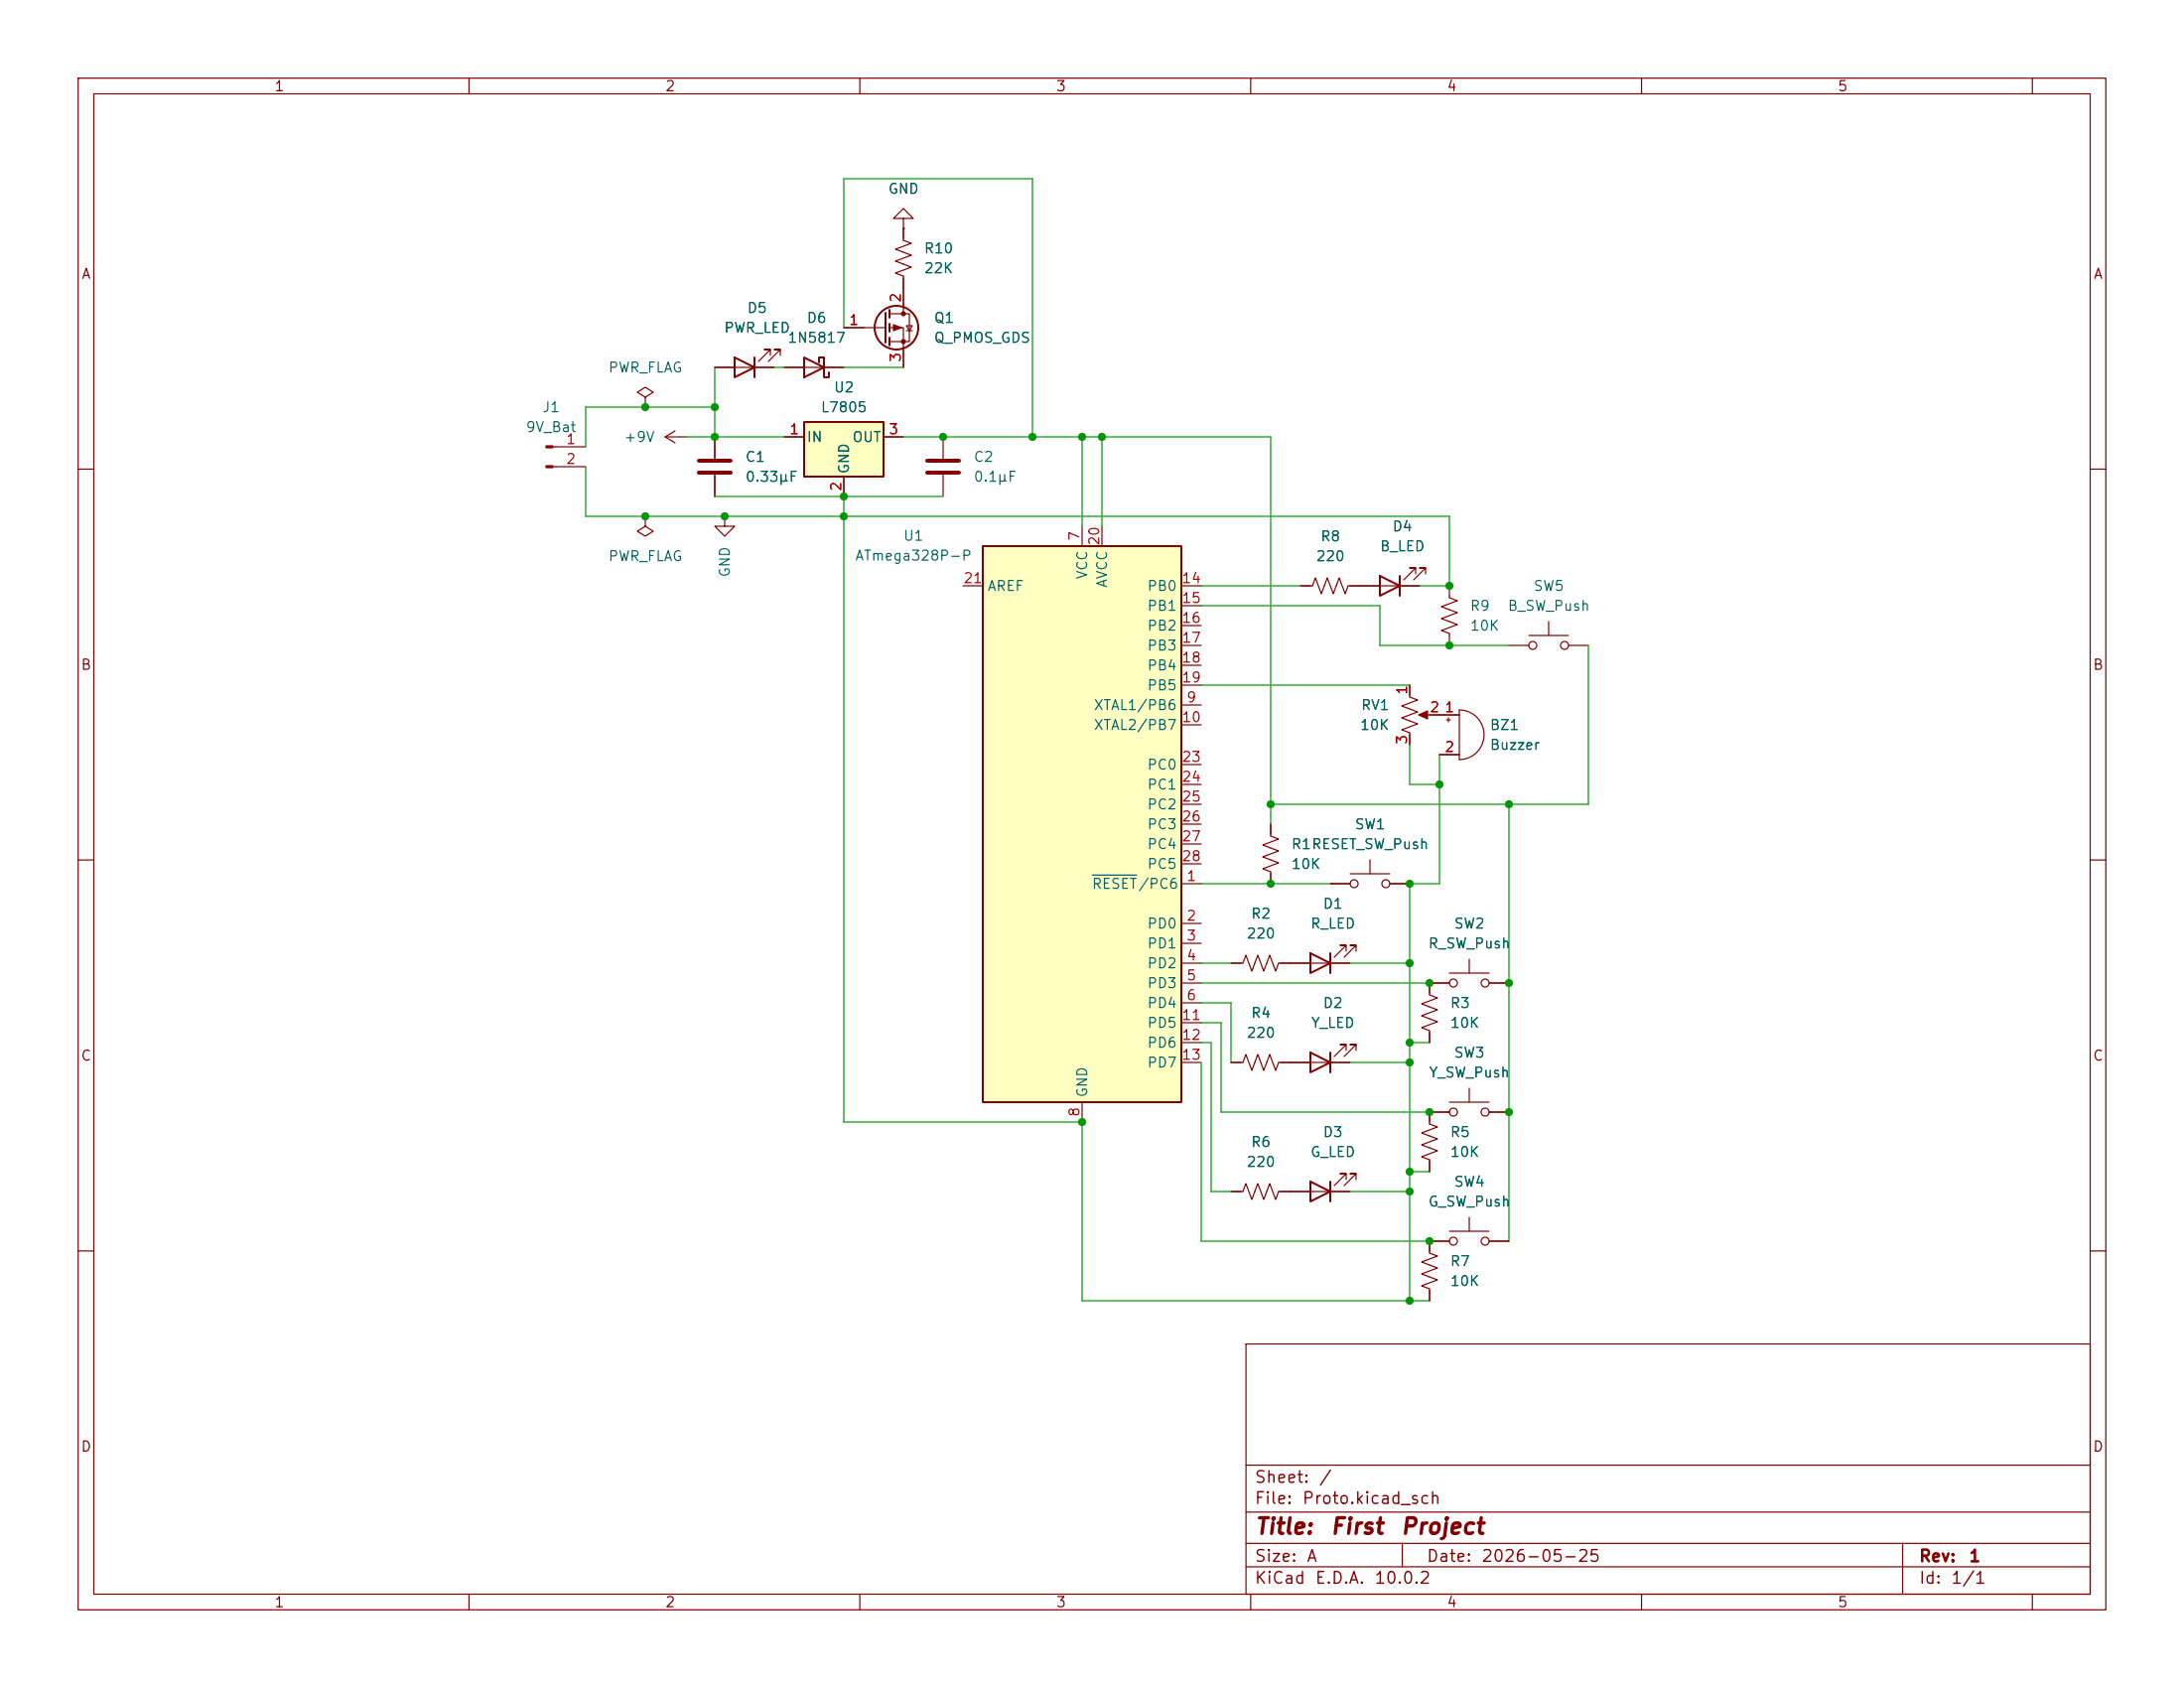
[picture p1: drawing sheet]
<svg xmlns="http://www.w3.org/2000/svg" width="279mm" height="216mm" viewBox="0 0 279 216" stroke-linecap="round" stroke-linejoin="round" font-family="sans-serif">
<g fill="none" stroke="#840000" stroke-width=".15">
<path d="M10 10h259.4v195.9h-259.4zM12 12h255.4v191.9h-255.4zM60 10v2M110 10v2M160 10v2M210 10v2M260 10v2M115.6 29.2v1.5l1 .4-2 .8 2 .7-2 .8 2 .8-2 .7 1 .4v4.8M115.6 27.9h1.2l-1.2-1.2-1.3 1.2h1.3v1.3M115.6 29.2h.1M82.5 50.8l1.1-.6-1.1-.7-1 .7 1 .6v1.3M82.5 52.1h.1"/>
<path d="M91.4 55.9v2.8M107.9 41.9h5.4M113.8 40.1h2.5v3.6h-2.5M113.8 41.9h1.8v5.1M116 41.7h.7l-.4 .6zM116 42.3h.7M10 60h2M91.4 60.7v2.8M92.7 66v1.3h1.3l-1.3 1.3-1.3-1.3h1.3M92.7 66h.1M267.4 60h2M10 110h2"/>
<path d="M267.4 110h2M165.1 135.9h7.6M172.2 134.4v-.8h-.8h.8l-1.5 1.5M173.5 134.4v-.8h-.8h.8l-1.5 1.5M157.5 152.4h1.5l.4-1 .7 2 .8-2 .8 2 .7-2 .8 2 .4-1h1.5M182.9 142.2v1.6l1 .3-2 .8 2 .8-2 .7 2 .8-2 .8 1 .3v1.6M10 160h2M159.4 171.9h108v32h-108zM267.4 160h2M159.4 197.4h108M159.4 193.4h108M159.4 187.4h108"/>
<path d="M179.4 197.4v3M243.4 197.4v6.5M60 203.9v2M110 203.9v2M159.4 200.4h108M160 203.9v2M210 203.9v2M260 203.9v2"/>
</g>
<g fill="none" stroke="#840000" stroke-width=".25">
<path d="M113.8 39.6v1M113.3 40v3.8M113.8 41.4v1M113.8 43.2v1M167.6 134.6l2.6 1.3-2.6 1.3zM170.2 134.6v2.6"/>
<circle cx="114.7" cy="41.9" r="2.79"/>
</g>
<g fill="#840000" stroke="#840000" stroke-width=".15">
<path d="M114.3 41.5l1 .4-1 .4z"/>
<circle cx="115.6" cy="40.1" r=".25"/>
<circle cx="115.6" cy="43.7" r=".25"/>
</g>
<path d="M89.4 58.9h4.1M89.4 60.5h4.1" fill="none" stroke="#840000" stroke-width=".51"/>
<path d="M102.9 54h10.1v7h-10.1z" fill="#ffffc2"/>
<path d="M94 45.7l2.5 1.3-2.5 1.3zM96.5 45.7v2.6M102.9 54h10.1v7h-10.1zM102.9 45.7l2.5 1.3-2.5 1.3zM104.8 46.4v-.7h.6v2.6h.6v-.7M176.5 73.7l2.6 1.2-2.6 1.3zM179.1 73.7v2.5M167.6 121.9l2.6 1.3-2.6 1.3zM170.2 121.9v2.6M167.6 151.1l2.6 1.3-2.6 1.3zM170.2 151.1v2.6" fill="none" stroke="#840000" stroke-width=".25"/>
<g fill="none" stroke="#840000" stroke-width=".15">
<path d="M70.7 57.2h4.2M70.7 59.7h4.2M85.1 55.9h2.5M85.1 55.9l1.3 .7M86.4 55.1l-1.3 .8M87.6 55.9h.1M91.4 47h7.7M98.6 45.5v-.8h-.8h.8l-1.6 1.5M99.8 45.5v-.8h-.7h.7l-1.5 1.5M100.3 55.9h2.6M100.3 47h7.6M113 55.9h2.6"/>
<path d="M120.6 55.9v2.8M82.5 66v1.3l1.1 .6-1.1 .7-1-.7 1-.6M82.5 66h.1M107.9 61v2.5M120.6 60.7v2.8M166.4 74.9h1.5l.4-1 .7 2 .8-2 .8 2 .7-2 .8 2 .4-1h9.1M181.1 73.4v-.8h-.8h.8l-1.5 1.6M182.4 73.4v-.8h-.8h.8l-1.6 1.6M185.4 74.9v1.6l1 .3-2 .8 2 .8-2 .7 2 .8-2 .7 1 .4v1.6M198.1 79.5v1.8M180.3 87.6v1.6l1.1 .3-2.1 .8 2.1 .8-2.1 .7 2.1 .8-2.1 .7 1 .4v1.6M181.9 91.4h4.8"/>
<path d="M184.1 96.5h2.6M185 92.1h.5M185.3 91.8v.5M186.7 90.8a3.2 3.2 0 0 1 3.2 3.2 3.2 3.2 0 0 1-3.2 3.2zM193 82.6h2.6M195.6 81.3h5.1M200.7 82.6h2.5M162.6 105.4v1.5l1 .4-2.1 .8 2.1 .7-2.1 .8 2.1 .8-2.1 .7 1.1 .4v1.5M170.2 113h2.5M172.7 111.8h5.1M175.3 110v1.8M177.8 113h2.5"/>
<path d="M157.5 135.9h1.5l.4-1 .7 2 .8-2 .8 2 .7-2 .8 2 .4-1h1.5M157.5 123.2h1.5l.4-1 .7 2 .8-2 .8 2 .7-2 .8 2 .4-1h9.1M172.2 121.7v-.8h-.8h.8l-1.5 1.5M173.5 121.7v-.8h-.8h.8l-1.5 1.5M185.4 125.7h-2.5v1.6l1 .3-2 .8 2 .8-2 .7 2 .8-2 .7 1 .4v1.6M185.4 124.5h5.1M188 122.7v1.8M188 139.2v1.8M190.5 125.7h2.5M165.1 152.4h7.6M172.2 150.9v-.8h-.8h.8l-1.5 1.5M173.5 150.9v-.8h-.8h.8l-1.5 1.5"/>
<path d="M182.9 142.2h2.5M185.4 158.8h-2.5v1.5l1 .4-2 .7 2 .8-2 .7 2 .8-2 .8 1 .3v1.6M185.4 157.5h5.1M185.4 141h5.1M188 155.7v1.8M190.5 158.8h2.5M190.5 142.2h2.5"/>
<circle cx="196.1" cy="82.6" r=".51"/>
<circle cx="200.2" cy="82.6" r=".51"/>
<circle cx="173.2" cy="113" r=".51"/>
<circle cx="177.3" cy="113" r=".51"/>
<circle cx="185.9" cy="125.7" r=".51"/>
<circle cx="190" cy="125.7" r=".51"/>
<circle cx="185.9" cy="142.2" r=".51"/>
<circle cx="185.9" cy="158.8" r=".51"/>
<circle cx="190" cy="158.8" r=".51"/>
<circle cx="190" cy="142.2" r=".51"/>
</g>
<path d="M118.6 58.9h4.1M118.6 60.5h4.1" fill="none" stroke="#840000" stroke-width=".51"/>
<g fill="#840000" stroke="#840000" stroke-width=".15">
<path d="M69.8 57h.9v.3h-.9z"/>
<path d="M69.8 59.6h.9v.2h-.9z"/>
<path d="M181.5 91.4l1.1-.5v1z"/>
</g>
<path d="M125.7 69.9h25.4v71.1h-25.4z" fill="#ffffc2"/>
<path d="M125.7 69.9h25.4v71.1h-25.4z" fill="none" stroke="#840000" stroke-width=".25"/>
<g fill="none" stroke="#840000" stroke-width=".15">
<path d="M115.6 29.2h.1M115.6 29.2v1.3M115.6 35.6v3.8M91.4 55.9v2.8M91.4 47h2.6M96.5 47h2.6M100.3 55.9h2.6M100.3 47h2.6M105.4 47h2.5M107.9 41.9h2.6M113 55.9h2.6M115.6 44.5v2.5"/>
<path d="M91.4 60.7v2.8M107.9 61v2.5M123.2 74.9h2.5M138.4 67.3v2.6M141 67.3v2.6M151.1 74.9h2.6M151.1 77.5h2.6M166.4 74.9h1.2M172.7 74.9h3.8M179.1 74.9h2.5M151.1 90.2h2.6M151.1 92.7h2.6"/>
<path d="M151.1 80h2.6M151.1 82.6h2.6M151.1 85.1h2.6M151.1 87.6h2.6M151.1 97.8h2.6M180.3 87.6v1.3M180.3 94v1.3M182.9 91.4h3.8M184.1 96.5h2.6M151.1 113h2.6M151.1 118.1h2.6M151.1 100.3h2.6"/>
<path d="M151.1 102.9h2.6M151.1 105.4h2.6M151.1 108h2.6M151.1 110.5h2.6M162.6 105.4v1.3M162.6 111.8v1.2M170.2 113h2.5M177.8 113h2.5M151.1 120.7h2.6M151.1 123.2h2.6M151.1 125.7h2.6M151.1 128.3h2.6"/>
<path d="M151.1 130.8h2.6M151.1 133.4h2.6M151.1 135.9h2.6M157.5 123.2h1.2M157.5 135.9h1.2M163.8 123.2h3.8M163.8 135.9h3.8M170.2 123.2h2.5M170.2 135.9h2.5M182.9 132.1v1.3M185.4 125.7h-2.5v1.3M190.5 125.7h2.5"/>
<path d="M138.4 141v2.5M157.5 152.4h1.2M163.8 152.4h3.8M170.2 152.4h2.5M182.9 148.6v1.3M185.4 142.2h-2.5v1.3M185.4 158.8h-2.5v1.2M190.5 158.8h2.5M190.5 142.2h2.5M182.9 165.1v1.3"/>
</g>
<path d="M139.7 111.9h5.7" fill="none" stroke="#006464" stroke-width=".15"/>
<g fill="none" stroke="#009600" stroke-width=".15">
<path d="M74.9 59.7v6.3h110.5v8.9h-3.8M87.6 55.9h12.7M91.4 47v8.9M91.4 52.1h-16.5v5.1M99.1 47h1.2M107.9 47h7.7M107.9 41.9v-19h24.2v33M115.6 55.9h47v49.5M138.4 55.9v11.4M141 55.9v11.4M91.4 63.5h29.2M107.9 63.5v80h30.5v22.9h44.5"/>
<path d="M153.7 74.9h12.7M153.7 77.5h22.8v5.1h16.5M153.7 87.6h26.6M180.3 95.3v5h3.8M184.1 96.5v16.5h-3.8v53.4M203.2 82.6v20.3h-40.6M153.7 113h16.5M193 102.9v55.9M153.7 123.2h3.8M153.7 133.4h1.2v19h2.6M153.7 135.9v22.9h29.2M153.7 130.8h2.5v11.4h26.7"/>
<path d="M153.7 128.3h3.8v7.6M153.7 125.7h29.2M172.7 123.2h7.6M172.7 135.9h7.6M180.3 133.4h2.6M172.7 152.4h7.6M180.3 149.9h2.6"/>
</g>
<g fill="#009600" stroke="#009600" stroke-width=".13">
<circle cx="92.7" cy="66" r=".46"/>
<circle cx="107.9" cy="66" r=".46"/>
<circle cx="82.5" cy="66" r=".46"/>
<circle cx="91.4" cy="55.9" r=".46"/>
<circle cx="91.4" cy="52.1" r=".46"/>
<circle cx="82.5" cy="52.1" r=".46"/>
<circle cx="180.3" cy="133.4" r=".46"/>
<circle cx="180.3" cy="135.9" r=".46"/>
<circle cx="180.3" cy="152.4" r=".46"/>
<circle cx="180.3" cy="166.4" r=".46"/>
<circle cx="138.4" cy="143.5" r=".46"/>
<circle cx="182.9" cy="142.2" r=".46"/>
<circle cx="180.3" cy="149.9" r=".46"/>
<circle cx="182.9" cy="158.8" r=".46"/>
<circle cx="193" cy="142.2" r=".46"/>
<circle cx="193" cy="125.7" r=".46"/>
<circle cx="162.6" cy="113" r=".46"/>
<circle cx="185.4" cy="74.9" r=".46"/>
<circle cx="185.4" cy="82.6" r=".46"/>
<circle cx="193" cy="102.9" r=".46"/>
<circle cx="184.1" cy="100.3" r=".46"/>
<circle cx="180.3" cy="113" r=".46"/>
<circle cx="180.3" cy="123.2" r=".46"/>
<circle cx="182.9" cy="125.7" r=".46"/>
<circle cx="138.4" cy="55.9" r=".46"/>
<circle cx="132.1" cy="55.9" r=".46"/>
<circle cx="162.6" cy="102.9" r=".46"/>
<circle cx="120.6" cy="55.9" r=".46"/>
<circle cx="107.9" cy="63.5" r=".46"/>
<circle cx="141" cy="55.9" r=".46"/>
</g>
<g font-size="2" fill="#840000">
<text x="160.4" y="196.7">Title:</text>
<text x="170.1" y="196.7">First</text>
<text x="179.1" y="196.7">Project</text>
</g>
<g font-size="1.5" fill="#840000">
<text x="160.4" y="190">Sheet:</text>
<text x="168.6" y="190">/</text>
<text x="160.4" y="192.7">File:</text>
<text x="166.5" y="192.7">Proto.kicad_sch</text>
<text x="160.4" y="202.9">KiCad</text>
<text x="160.4" y="200.1">Size:</text>
<text x="167.1" y="200.1">A</text>
<text x="168.1" y="202.9">E.D.A.</text>
<text x="175.7" y="202.9">10.0.2</text>
<text x="182.4" y="200.1">Date:</text>
<text x="189.4" y="200.1">2026-05-25</text>
<text x="245.4" y="200.1">Rev:</text>
<text x="245.4" y="202.9">Id:</text>
<text x="249.5" y="202.9">1/1</text>
<text x="251.8" y="200.1">1</text>
</g>
<g font-size="1.3" fill="#840000">
<text x="35" y="12">1</text>
<text x="85" y="12">2</text>
<text x="135" y="12">3</text>
<text x="185" y="12">4</text>
<text x="235" y="12">5</text>
<text x="10.3" y="36">A</text>
<text x="267.7" y="36">A</text>
<text x="10.3" y="86">B</text>
<text x="267.7" y="86">B</text>
<text x="10.3" y="136">C</text>
<text x="267.7" y="136">C</text>
<text x="10.3" y="186">D</text>
<text x="267.7" y="186">D</text>
<text x="35" y="205.9">1</text>
<text x="85" y="205.9">2</text>
<text x="135" y="205.9">3</text>
<text x="185" y="205.9">4</text>
<text x="235" y="205.9">5</text>
</g>
<g font-size="1.3" fill="#006464">
<text x="113.5" y="25.1">GND</text>
<text x="118.1" y="32.7">R10</text>
<text x="118.1" y="35.3">22K</text>
<text x="95.5" y="40.3">D5</text>
<text x="103.1" y="41.6">D6</text>
<text x="119.4" y="41.6">Q1</text>
<text x="77.7" y="48">PWR_FLAG</text>
<text x="92.5" y="42.9">PWR_LED</text>
<text x="100.7" y="44.2">1N5817</text>
<text x="119.4" y="44.2">Q_PMOS_GDS</text>
<text x="69.3" y="53">J1</text>
<text x="104.9" y="53">L7805</text>
<text x="106.6" y="50.5">U2</text>
<text x="67.2" y="55.6">9V_Bat</text>
<text x="79.7" y="56.9">+9V</text>
<text x="95.3" y="59.4">C1</text>
<text x="103.1" y="56.9">IN</text>
<text x="108.9" y="56.9">OUT</text>
<text x="124.5" y="59.4">C2</text>
<text x="95.3" y="61.9">0.33µF</text>
<text x="108.9" y="60.7" transform="rotate(-90 108.9 60.7)">GND</text>
<text x="124.5" y="61.9">0.1µF</text>
<text x="115.5" y="69.5">U1</text>
<text x="168.8" y="69.6">R8</text>
<text x="176.4" y="70.8">B_LED</text>
<text x="178" y="68.3">D4</text>
<text x="77.7" y="72.1">PWR_FLAG</text>
<text x="93.7" y="73.9" transform="rotate(-90 93.7 73.9)">GND</text>
<text x="109.3" y="72">ATmega328P-P</text>
<text x="126.2" y="75.9">AREF</text>
<text x="139.4" y="74.2" transform="rotate(-90 139.4 74.2)">VCC</text>
<text x="141.9" y="75.3" transform="rotate(-90 141.9 75.3)">AVCC</text>
<text x="146.7" y="75.9">PB0</text>
<text x="168.3" y="72.1">220</text>
<text x="196.1" y="75.9">SW5</text>
<text x="146.7" y="78.4">PB1</text>
<text x="146.7" y="81">PB2</text>
<text x="146.7" y="83.5">PB3</text>
<text x="188" y="78.4">R9</text>
<text x="188" y="81">10K</text>
<text x="192.8" y="78.4">B_SW_Push</text>
<text x="146.7" y="86.1">PB4</text>
<text x="146.7" y="88.6">PB5</text>
<text x="139.8" y="91.1">XTAL1/PB6</text>
<text x="139.8" y="93.7">XTAL2/PB7</text>
<text x="173.9" y="93.7">10K</text>
<text x="174" y="91.1">RV1</text>
<text x="190.5" y="93.7">BZ1</text>
<text x="146.7" y="98.8">PC0</text>
<text x="146.7" y="101.3">PC1</text>
<text x="190.5" y="96.2">Buzzer</text>
<text x="146.7" y="103.8">PC2</text>
<text x="146.7" y="106.4">PC3</text>
<text x="173.2" y="106.4">SW1</text>
<text x="146.7" y="108.9">PC4</text>
<text x="146.7" y="111.5">PC5</text>
<text x="165.1" y="108.9">R1RESET_SW_Push</text>
<text x="165.1" y="111.5">10K</text>
<text x="139.6" y="114">RESET/PC6</text>
<text x="146.7" y="119.1">PD0</text>
<text x="159.9" y="117.8">R2</text>
<text x="167.6" y="119.1">R_LED</text>
<text x="169.2" y="116.5">D1</text>
<text x="185.9" y="119.1">SW2</text>
<text x="146.7" y="121.6">PD1</text>
<text x="146.7" y="124.2">PD2</text>
<text x="159.4" y="120.4">220</text>
<text x="182.6" y="121.6">R_SW_Push</text>
<text x="146.7" y="126.7">PD3</text>
<text x="146.7" y="129.2">PD4</text>
<text x="146.7" y="131.8">PD5</text>
<text x="159.9" y="130.5">R4</text>
<text x="167.6" y="131.8">Y_LED</text>
<text x="169.2" y="129.2">D2</text>
<text x="185.4" y="129.2">R3</text>
<text x="185.4" y="131.8">10K</text>
<text x="146.7" y="134.3">PD6</text>
<text x="146.7" y="136.9">PD7</text>
<text x="159.4" y="133.1">220</text>
<text x="185.9" y="135.6">SW3</text>
<text x="139.4" y="140.5" transform="rotate(-90 139.4 140.5)">GND</text>
<text x="182.7" y="138.1">Y_SW_Push</text>
<text x="159.4" y="149.6">220</text>
<text x="159.9" y="147">R6</text>
<text x="167.6" y="148.3">G_LED</text>
<text x="169.2" y="145.8">D3</text>
<text x="185.4" y="145.8">R5</text>
<text x="185.4" y="148.3">10K</text>
<text x="182.6" y="154.6">G_SW_Push</text>
<text x="185.9" y="152.1">SW4</text>
<text x="185.4" y="162.3">R7</text>
<text x="185.4" y="164.8">10K</text>
</g>
<g font-size="1.3" fill="#a90000">
<text x="108.5" y="41.9">1</text>
<text x="115.5" y="38.8" transform="rotate(-90 115.5 38.8)">2</text>
<text x="115.5" y="46.4" transform="rotate(-90 115.5 46.4)">3</text>
<text x="72.3" y="57.1">1</text>
<text x="72.3" y="59.7">2</text>
<text x="100.9" y="55.9">1</text>
<text x="113.6" y="55.9">3</text>
<text x="107.9" y="62.9" transform="rotate(-90 107.9 62.9)">2</text>
<text x="138.4" y="69.3" transform="rotate(-90 138.4 69.3)">7</text>
<text x="140.9" y="69.9" transform="rotate(-90 140.9 69.9)">20</text>
<text x="123.1" y="74.9">21</text>
<text x="151.1" y="74.9">14</text>
<text x="151.1" y="77.4">15</text>
<text x="151.1" y="80">16</text>
<text x="151.1" y="82.5">17</text>
<text x="151.1" y="85.1">18</text>
<text x="151.1" y="87.6">19</text>
<text x="180.3" y="89" transform="rotate(-90 180.3 89)">1</text>
<text x="151.1" y="92.7">10</text>
<text x="151.7" y="90.1">9</text>
<text x="180.3" y="95.3" transform="rotate(-90 180.3 95.3)">3</text>
<text x="182.8" y="91.4">2</text>
<text x="184.7" y="91.4">1</text>
<text x="151.1" y="97.8">23</text>
<text x="151.1" y="100.3">24</text>
<text x="184.7" y="96.5">2</text>
<text x="151.1" y="102.8">25</text>
<text x="151.1" y="105.4">26</text>
<text x="151.1" y="107.9">27</text>
<text x="151.1" y="110.5">28</text>
<text x="151.7" y="113">1</text>
<text x="151.7" y="118.1">2</text>
<text x="151.7" y="120.6">3</text>
<text x="151.7" y="123.2">4</text>
<text x="151.7" y="125.7">5</text>
<text x="151.1" y="130.8">11</text>
<text x="151.7" y="128.2">6</text>
<text x="151.1" y="133.3">12</text>
<text x="151.1" y="135.9">13</text>
<text x="138.4" y="142.9" transform="rotate(-90 138.4 142.9)">8</text>
</g>
</svg>
